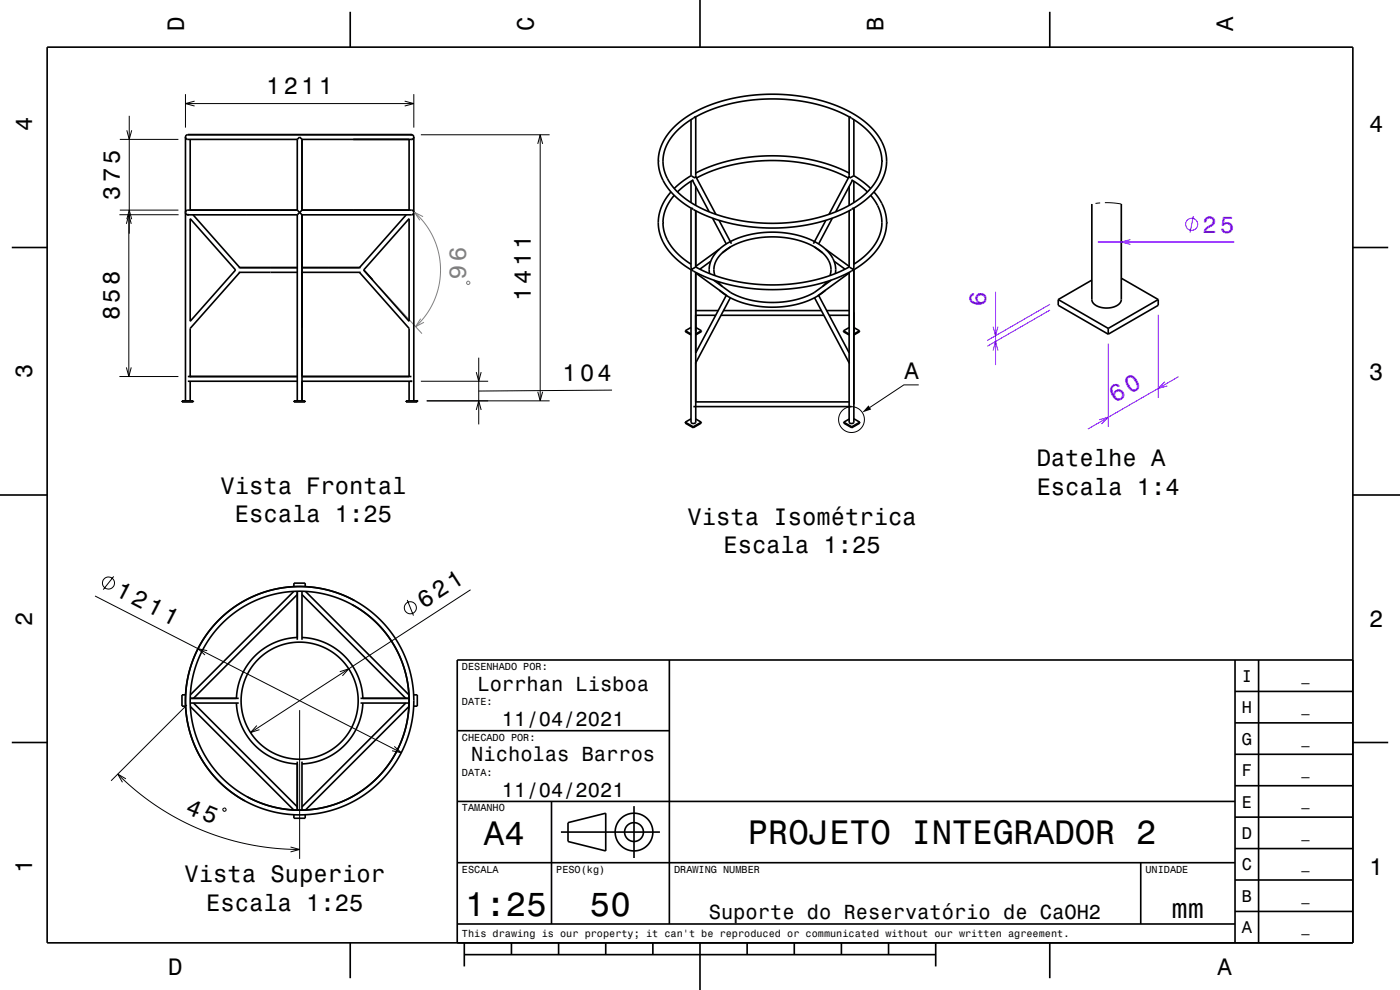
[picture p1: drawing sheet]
<svg xmlns="http://www.w3.org/2000/svg" width="297mm" height="210mm" viewBox="0 0 297 210" stroke-linecap="round" stroke-linejoin="round" font-family="sans-serif">
<g fill="none" stroke="#000" stroke-width=".21">
<path d="M39.3 20v7.1M87.8 20v7.1M25.4 29.6h12.4M26.9 27.6l.5 2 .5-2M27.4 24.6v25M39.3 22h48.5M41.3 21.5l-2 .5 2 .5M85.9 21.5l1.9 .5-1.9 .5M89.3 28.6h27.3M114.1 30.5l.5-1.9 .5 1.9M114.6 28.6v56.4M25.3 45.6h12.6"/>
<path d="M25.4 44.6h12.4M26.8 47.5l.5-1.9 .5 1.9M26.9 46.5l.5-1.9 .5 1.9M27.3 45.6v34.3M231.6 43.3h.1M233.4 43l-1 .2M234.4 43l3.5 .3M25.3 79.9h12.5M26.8 77.9l.5 2 .5-2M64.1 69.5h.1M101 78.9l.6 2 .5-2M101.6 75.9v14.1"/>
<path d="M181.1 66.4h.1M89.3 80.9h14.3M90.5 85h26.1M101 87l.6-2 .5 2M114.1 83.1l.5 1.9 .5-1.9M129.8 82.8l-28.2 .1M194.9 81.6h-3.2l-7.2 4.8M20.2 126.4l64.9 33.3M24.1 122.3l-2.2 2.8M44 138l-2-.4 1.5 1.3M86.4 127.3l1.3 3.3M99.8 125.1l-46.7 30.3"/>
<path d="M39.6 149.5l-16 16.1M54.5 153.9l-1.4 1.5 1.9-.6M63.6 150.6v31.6M72.1 142.5l1.9-.6-1.4 1.5M83.6 158.3l1.5 1.4-1.9-.5M25 164.2l4.3 3.9 4.2 3.1 4.5 2.6 4.7 2.3 5 1.7 5.6 1.4 5.2 .8 5.1 .2M26.7 165.2l-1.7-1 1 1.7M47.3 171.5h.6v.5h-.5zM61.6 179.7l2 .5-2 .5"/>
<circle cx="180.6" cy="89" r="2.74"/>
<circle cx="23" cy="123.7" r="1.28"/>
<circle cx="87.1" cy="128.9" r="1.28"/>
</g>
<path d="M88 45.1l2.2 2.4 1.8 3 1.1 3.3 .4 3.2-.4 3.5-1 3.3-1.6 2.9-2.3 2.6M89.8 46l-1.8-.9 1.1 1.6M99.2 59.7l.5 .2v.2l-.3 .2-.4-.2zM80.4 60.8l9.1 10M89.2 67.6l-1 1.7 1.7-.9" fill="none" stroke="#808080" stroke-width=".21"/>
<g fill="none" stroke="#8000ff" stroke-width=".21">
<path d="M232.9 51.3h29M237.9 49.3v12.2M239.8 50.8l-1.9 .5 1.9 .6M253.2 45.8l-.7 3.5M210.7 69.3l.5 1.9 .5-1.9M210.7 74.4l.5-2 .5 2M211.2 61.9v15.5M222.8 65.8l-13.3 7.6M222.8 64.5l-13.3 7.7M235.1 72.9v17.6M245.7 66.8v17.6M250 79.9l-19.2 11.1"/>
<path d="M233.2 89l1.9-.5-1.4 1.4M247.1 81l-1.4 1.4 1.9-.5"/>
<circle cx="252.8" cy="47.6" r="1.28"/>
</g>
<g fill="none" stroke="#000" stroke-width=".35">
<path d="M10 10h277v190h-277zM74.3 2.5v7.5M148.5 0v10M222.7 2.5v7.5M39.3 29.1l.2 .3 .3 .2h23.3M39.3 29.1l.1-.3 .4-.2h47.5l.3 .1 .2 .4M39.3 29.1v55.9M40.3 29.6v15M63.1 29.6l.5-.5 .5 .5M63.1 29.6v15M64.1 29.6v15M86.8 29.6v15"/>
<path d="M87.8 29.1l-.2 .3-.3 .2h-23.2M87.8 29.1v55.9M146.6 37.3l-2 1.3-1.6 1.4M146.6 25.4v11.9M146.6 38.4v4.6M146.9 38.3l3.5 6.6M147.1 38.1l-1.8 1.3-1.6 1.3M147.5 37.3l4.4 8.2M147.6 24.8v12.5l-.2 .5-.8-.5M147.6 24.8l-.2-.1-2.6 2a9.4 9.4 0 0 0-4.1 8l.3 1.8 .6 1.5 1 1.5 1.3 1.4 1.7 1.4 1.9 1.2 2.1 1.1 2.4 .9 4.7 1.2 3.1 .5 2.8 .2 5.5-.3 5.4-.9 2.4-.8 2.5-.9 2.2-1.2 1.8-1.2 1.5-1.3 1.3-1.5 1-1.5 .5-1.3 .3-1.5v-1.6l-.3-1.5-.7-1.6-1-1.5-1.2-1.4-3.5-2.7-.2 .1M147.6 36.7l3.2-1.4 4.2-1.3 4-.7 4.7-.3 4.2 .2 4.5 .7 3.8 1.1 3.9 1.7M147.6 24.8l3.3-1.5 4-1.3 4.4-.8 4.1-.2 4.6 .2 4.8 .8 4.1 1.3 3.2 1.5"/>
<path d="M147.6 39.6v4M147.8 37.8l3.6-1.7 3.7-1.1 4.4-.7 4.2-.2 4.6 .2 4.4 .7 4 1.3 3.3 1.5M180.1 24.8v12.6l.2 .4 .8-.5M180.1 39.6v4M180.2 37.3l-4.3 8.2M180.6 38.1l1.9 1.3 1.5 1.3M180.8 38.3l-3.5 6.6M181.1 37.3l1.8 1.2 1.8 1.5M181.1 25.4v11.9M181.1 38.4v4.6M2.5 52.5h7.5M40.3 46.4l9.7 10.9-9.7 10.8z"/>
<path d="M41 45.6l9.9 11.2M50.6 56.8h12.5M50.6 57.8h12.5M50.9 57.8l-10.6 11.9v10.2M63.1 44.6h-23.3l-.3 .1-.2 .4 .2 .3 .3 .2h23.3M63.1 44.6l.5 .5M63.1 45.6v39.4M63.6 45.1l-.5 .5M63.6 45.1l.5 .5M64.1 44.6h23.2l.4 .1 .1 .3-.1 .4-.4 .2h-23.2M64.1 44.6l-.5 .5M64.1 45.6v39.4"/>
<path d="M64.1 56.8h12.4M64.1 57.8h12.4M76.3 57.8l10.5 11.9v10.2M77.2 57.3l1.9 2.1M86.2 45.6l-9.9 11.2M86.8 46.4v21.7l-9.6-10.8zM142.3 40.7l-1.4 2-.9 2.3-.4 2.2 .4 2.3 .8 2.1 1.4 2 1.9 1.9 2.5 1.7M143 41.4l-1.4 2-.7 1.9-.3 1.8 .3 1.9 .7 1.9 1.1 1.8 1.8 1.8 2.1 1.5M146.6 57.2v32.4l.4 .2 .5-.1 .1-.1v-31.8M146.6 44.2l.1-.1 .9 .6 2.6 1.2 4.1 1.3 4.5 .9 4.6 .3 5.2-.3 4.5-.8 4.1-1.3 2.9-1.3 .9-.6 .1 .1M146.6 44.2v12.4l.1 .5M146.6 44.2l-2.5-1.8-1.8-1.7-1.3-1.9-1-2.1-.3-1.9 .1-2.2 .6-1.9 1.1-2 1.6-1.9 2.2-1.7 2.4-1.5 2.7-1.2 2.9-1 3-.7 3.6-.5 3.7-.2 3.7 .1 3.6 .5 3.4 .8 3.2 1 2.6 1.2 2.4 1.5 2 1.6 1.7 1.9 1.1 1.9 .7 2.2 .1 2.1-.4 2.1-1.1 2.1-1.3 1.8-2 1.9-2.2 1.5"/>
<path d="M146.7 57.1l.4 .4 2.4 1.2 4 1.4 4 .8 4.2 .5h4.3l4.2-.5 4-.8 3.7-1.3a8.1 8.1 0 0 0 3-1.6l.1-.1M146.7 57.1l-.1 .1M147.6 56.6l-.9 .5M147.6 56.6l3.6 1.7 3.7 1.1 4 .7 4.5 .3 4.6-.2 4.8-.8 3.7-1.1 3.6-1.7M147.6 44.7v11.9M147.6 57.9l6.7 4.9M150.5 58v-1.5l.5-1.6 1.2-1.7 1.5-1.2 2.2-1.2 2.6-.9 2.5-.5 2.9-.2 2.9 .2 2.6 .5 2.6 .9 1.9 1.1 1.7 1.4 1.1 1.5 .5 1.6v1.6M150.8 55.4l-2.3 1.7M151.2 46.3l2.9 5.4M151.4 59.4l3.6 2.7 .8 .4 2.7 1 2.6 .5 3.4 .2 3-.3 2.9-.8 2.3-1M151.7 58.5l-.2-1.5 .3-1.4 .9-1.4 1.5-1.3 1.9-1.1 2.4-.9 2.6-.5 2.6-.2 2.8 .2 2.6 .5 2.2 .7 2.1 1.1 1.5 1.3 .9 1.3 .5 1.5-.2 1.7M152.3 59.7l.9 1.1"/>
<path d="M152.5 46.7l2.7 5M152.6 52.9l-5 3.6M155 52.3l-1.8 1.4M172.7 52.3l1.8 1.4M175.2 52.9l4.9 3.6M175.2 46.7l-2.6 5M175.4 59.7l-.9 1.1M176.4 59.4l-3.7 2.7M176.6 46.3l-2.9 5.4M176.9 55.4l2.4 1.7M180.1 56.6l.9 .5M180.1 44.7v11.9"/>
<path d="M180.1 57.9l-6.6 4.8M181 57.1l.1 .1M181.1 57.2v32.4l-.1 .1-.4 .1-.5-.2v-31.8M181.1 44.2v12.5l-.1 .4M184.7 41.4l1.3 1.9 .8 1.9 .3 2-.2 1.8-.7 1.9-1.2 1.8-1.6 1.7-2.3 1.6M185.4 40.7l1.4 1.9 .9 2.1 .4 2.2-.2 2.3-.8 2.1-1.5 2.3-2 1.9-2.5 1.7M231.6 43.3v20.2a2.79 2.79 0 0 0 3.2 1.8 2.68 2.68 0 0 0 3.1-1.8v-20.2M231.6 59.4l-7.1 4.1M237.9 59l7.8 4.5M287 52.5h7.5M39.8 79.9h23.3M64.1 79.9h23.2"/>
<path d="M145.4 70.2v.2l1.2 .6M145.4 70.2l1.2 .6M146.6 69.5l-1.2 .7M147.6 69.5l1.2 .7M147.6 65.9h4.8M147.6 66.9h4.2M148.8 70.2v.2l-1.2 .6M148.8 70.2l-1.2 .6M152.6 61.5l2 1.5 2.8 1.2 3.1 .7 3.2 .3 3.3-.3 3.4-.7 2.6-1.1 2.2-1.6M153 66.9h21.8M153.5 65.9h20.7M154.1 62.6l-6.5 12.2"/>
<path d="M154.9 63.2l-7.4 13.9M172.8 63.2l7.4 13.9M173.5 62.7v.1M173.6 62.6l6.5 12.2M175.4 65.9h4.7M175.9 66.9h4.2M178.9 70.2l1.2 .7M178.9 70.2v.2l1.2 .7M180.1 69.5l-1.2 .7M181.1 69.5l1.2 .7M182.3 70.2l-1.2 .7M182.3 70.2v.2l-1.2 .7"/>
<path d="M224.5 63.5l10.6 6.2M224.5 63.5v1.3l10.6 6.1M235.1 69.7v1.2M245.7 63.5l-10.6 6.2M245.7 63.5v1.3l-10.6 6.1M38.6 85h2.4v.3h-2.4zM39.8 80.9h23.3M40.3 80.9v4.1M62.3 85h2.4v.3h-2.4zM64.1 80.9h23.2M86.1 85h2.4v.3h-2.4zM86.8 80.9v4.1"/>
<path d="M145.4 89.6l1.7 .9M145.4 89.6v.2l1.7 .9M146.6 88.8l-1.2 .8M147.1 90.5v.2M147.1 86.3h33.5M147.6 88.9l1.2 .7M147.6 85.2h32.5M148.8 89.6l-1.7 .9M148.8 89.6v.2l-1.7 .9M179 89.6l1.7 .9M179 89.6v.2l1.7 .9M180.1 88.9l-1.1 .7"/>
<path d="M180.7 90.5v.2M181.1 88.8l1.3 .8M182.4 89.6l-1.7 .9M182.4 89.6v.2l-1.7 .9M0 105h10M287 105h10M62.3 125.4l-21.9 22M63.1 135.2l-2.5 .3-2.4 .8-2.2 1.2-1.9 1.6-1.6 1.9-1.2 2.2-.8 2.4-.3 2.5M63.1 125.4v10.3M63.1 126.1l-22 22M63.6 124.4h.1M63.6 124.4l3.5 .3 3.4 .7 3.3 1.3 3.2 1.8 2.8 2.2 2.4 2.5 2.2 3 1.5 3.2 1.1 3.1 .7 3.6v3.9l-.3 3.2-1 3.4-1.5 3.4-2 3.2-2.3 2.6-2.8 2.4-3 1.9-3.2 1.4-3.4 .9-3.7 .4-3.5-.1-3.4-.6-3.3-1.1-3.2-1.6-3-2.1-2.4-2.3-2.3-2.9-1.7-3.1-1.3-3.2-.8-3.4-.3-3.8"/>
<path d="M63.6 124.4l-2.5 .1-2.3 .4-2.4 .6-2.1 .8-2.2 1-2 1.2-2 1.5-1.6 1.5-1.6 1.7-1.5 2-1.2 2.1-1 2-.8 2.4-.6 2.2-.3 2.2-.2 2.5M64.1 135.2l2.5 .4 2.2 .7 2.4 1.3 1.9 1.6 1.6 1.9 1.2 2.2 .8 2.4 .3 2.4M64.1 125.4v10.3M64.1 126.1l22 22M64.7 124.4v-.7h-2.4v.7M64.8 125.4l22 22M74.7 128.3l3.4 2.2 1.7 1.5 1.5 1.7 1.4 1.7 1.2 2 1.1 2.2 .7 2.1 .6 2.2 .3 2.2 .2 2.5-.1 2-.3 2.5-.6 2.2-.8 2.3-1 2-1.2 2-1.3 1.8-1.7 1.8-1.7 1.5-3.5 2.4-2 .9-2.1 .8-2.2 .6-2.5 .3-2.6 .2-2-.2-2.5-.4-2.1-.5-2.1-.8-2.1-1M75.2 127.4l-2.3-1.1-2.1-.8-2.2-.5-2.7-.5-2.5-.1-2.2 .1-2.5 .4-2.2 .6-2.6 .9-2 1-3.7 2.5-1.8 1.7-1.6 1.7-1.3 1.8-1.3 2.1-1.7 4.1-.7 2.5-.3 2.2-.2 2.5 .2 2.5 .3 2.2 .6 2.4 .8 2.4 1 2 1.3 2.2 1.3 1.8 1.7 1.8 1.7 1.5 1.8 1.4 2 1.2M142 140v56M262 140v60M267 140v60M287 140h-190v60"/>
<path d="M2.5 157.5h7.5M39.3 148.6h.1M39.4 147.4h-.8v2.4h.8M40.4 149.1h10.2M40.4 148.1h10.2M40.4 149.9l21.9 21.9M41.1 149.1l22 22M50.2 149.1l.3 2.5 .8 2.4 1.3 2.4 1.6 1.9 2.2 1.7 2 1 2.1 .7 2.6 .3M76.5 149.1h10.3M76.5 148.1h10.3M77 149.1l-.4 2.6-.9 2.6-1.2 2.1-1.7 1.9-1.9 1.6-2.2 1.1-2.2 .7-2.4 .3M86.1 149.1l-22 22"/>
<path d="M86.8 149.9l-22 21.9M87.8 147.4h.7v2.4h-.7M97 155h45M262 153.3h25M262 146.7h25M287 157.5h7.5M62.3 172.8v.8h2.4v-.8M63.1 161.6v10.2M64.1 161.6v10.2M97 170h165M117 170v26M119 176.5h21"/>
<path d="M120.5 174.5l8-2v8l-8-2zM134.5 171v11M262 173.3h25M262 166.7h25M262 160h25M97 196h165M97 183h165M242 183v13M262 193.3h25M262 186.7h25M262 180h25M74.3 200v7.5"/>
<path d="M98.5 202.5h100M98.5 200v5M108.5 200v2.5M118.5 200v2.5M128.5 200v2.5M138.5 200v2.5M148.5 200v10M158.5 200v2.5M168.5 200v2.5M178.5 200v2.5M188.5 200v2.5M198.5 200v5"/>
<path d="M222.7 200v7.5"/>
<circle cx="63.6" cy="148.6" r="12.4"/>
<circle cx="63.6" cy="148.6" r="23.2"/>
<circle cx="134.5" cy="176.5" r="2"/>
<circle cx="134.5" cy="176.5" r="4"/>
</g>
<g fill="#000">
<path d="M87.1 28.4h.4v.4h-.4z" fill-rule="evenodd"/>
<path d="M39.7 45.4h.4v.3h-.4z" fill-rule="evenodd"/>
<path d="M40.2 79.7h.4v.4h-.4z" fill-rule="evenodd"/>
<path d="M87.1 80.7h.4v.4h-.4z" fill-rule="evenodd"/>
<path d="M88.3 84.8h.4v.4h-.4z" fill-rule="evenodd"/>
<path d="M184.2 86l.6 .9-1.9 .6z" fill-rule="evenodd"/>
</g>
<g font-size="7.2">
<text x="102.7" y="179.3">A4</text>
<text x="158.6" y="179.1">PROJETO INTEGRADOR 2</text>
<text x="98.7" y="194.3">1:25</text>
<text x="125.2" y="194.3">50</text>
</g>
<text font-size="5.8" x="248.5" y="194.6">mm</text>
<text font-size="5.1" fill="#8000ff" x="236.5" y="85.4" transform="rotate(-30 236.5 85.4)">60</text>
<text font-size="5.1" x="24.2" y="126.3" transform="rotate(27 24.2 126.3)">1211</text>
<g font-size="5">
<text x="39" y="6.5" transform="rotate(-90 39 6.5)">D</text>
<text x="113.2" y="6.5" transform="rotate(-90 113.2 6.5)">C</text>
<text x="187.4" y="6.5" transform="rotate(-90 187.4 6.5)">B</text>
<text x="261.6" y="6.5" transform="rotate(-90 261.6 6.5)">A</text>
<text x="56.4" y="20">1211</text>
<text x="6.8" y="27.8" transform="rotate(-90 6.8 27.8)">4</text>
<text x="290.5" y="28.1">4</text>
<text x="25.4" y="42.3" transform="rotate(-90 25.4 42.3)">375</text>
<text x="112.6" y="63.9" transform="rotate(-90 112.6 63.9)">1411</text>
<text x="25.3" y="68" transform="rotate(-90 25.3 68)">858</text>
<text x="6.8" y="80.3" transform="rotate(-90 6.8 80.3)">3</text>
<text x="119.3" y="80.8" transform="rotate(-1 119.3 80.8)">104</text>
<text x="191.9" y="80.5">A</text>
<text x="290.5" y="80.6">3</text>
<text x="219.9" y="99">Datelhe A</text>
<text x="46.8" y="104.7">Vista Frontal</text>
<text x="219.9" y="105">Escala 1:4</text>
<text x="49.8" y="110.8">Escala 1:25</text>
<text x="145.9" y="111.3">Vista Isométrica</text>
<text x="153.5" y="117.3">Escala 1:25</text>
<text x="89.9" y="129.1" transform="rotate(-33 89.9 129.1)">621</text>
<text x="6.8" y="132.8" transform="rotate(-90 6.8 132.8)">2</text>
<text x="290.5" y="133.1">2</text>
<text x="39.1" y="172.4" transform="rotate(22 39.1 172.4)">45</text>
<text x="6.8" y="185.3" transform="rotate(-90 6.8 185.3)">1</text>
<text x="290.5" y="185.6">1</text>
<text x="39.2" y="187.1">Vista Superior</text>
<text x="43.7" y="193.1">Escala 1:25</text>
<text x="35.7" y="206.8">D</text>
<text x="258.3" y="206.8">A</text>
</g>
<text font-size="5" fill="#808080" x="95.4" y="52.4" transform="rotate(89 95.4 52.4)">96</text>
<g font-size="5" fill="#8000ff">
<text x="255.1" y="49.3">25</text>
<text x="209.2" y="64.9" transform="rotate(-90 209.2 64.9)">6</text>
</g>
<g font-size="4.3">
<text x="101.3" y="146.5">Lorrhan Lisboa</text>
<text x="106.5" y="154">11/04/2021</text>
<text x="100" y="161.5">Nicholas Barros</text>
<text x="106.5" y="169">11/04/2021</text>
<text x="150.4" y="195">Suporte do Reservatório de CaOH2</text>
</g>
<g font-size="3.6">
<text x="263.4" y="144.6">I</text>
<text x="263.4" y="151.3">H</text>
<text x="263.4" y="158">G</text>
<text x="263.4" y="164.6">F</text>
<text x="263.4" y="171.3">E</text>
<text x="263.4" y="178">D</text>
<text x="263.4" y="184.6">C</text>
<text x="263.4" y="191.3">B</text>
<text x="263.4" y="198">A</text>
</g>
<g font-size="2.9">
<text x="276.1" y="144.4">_</text>
<text x="276.1" y="151">_</text>
<text x="276.1" y="157.7">_</text>
<text x="276.1" y="164.4">_</text>
<text x="276.1" y="171">_</text>
<text x="276.1" y="177.7">_</text>
<text x="276.1" y="184.4">_</text>
<text x="276.1" y="191.1">_</text>
<text x="276.1" y="197.7">_</text>
</g>
<g font-size="2.2">
<text x="98" y="142.1">DESENHADO POR:</text>
<text x="98" y="149.6">DATE:</text>
<text x="98" y="157.1">CHECADO POR:</text>
<text x="98" y="164.6">DATA:</text>
<text x="98" y="172.1">TAMANHO</text>
<text x="98" y="185.1">ESCALA</text>
<text x="118" y="185.1">PESO(kg)</text>
<text x="143" y="185.1">DRAWING NUMBER</text>
<text x="243" y="185.1">UNIDADE</text>
<text x="98" y="198.8">This drawing is our property; it can't be reproduced or communicated without our written agreement.</text>
</g>
</svg>
